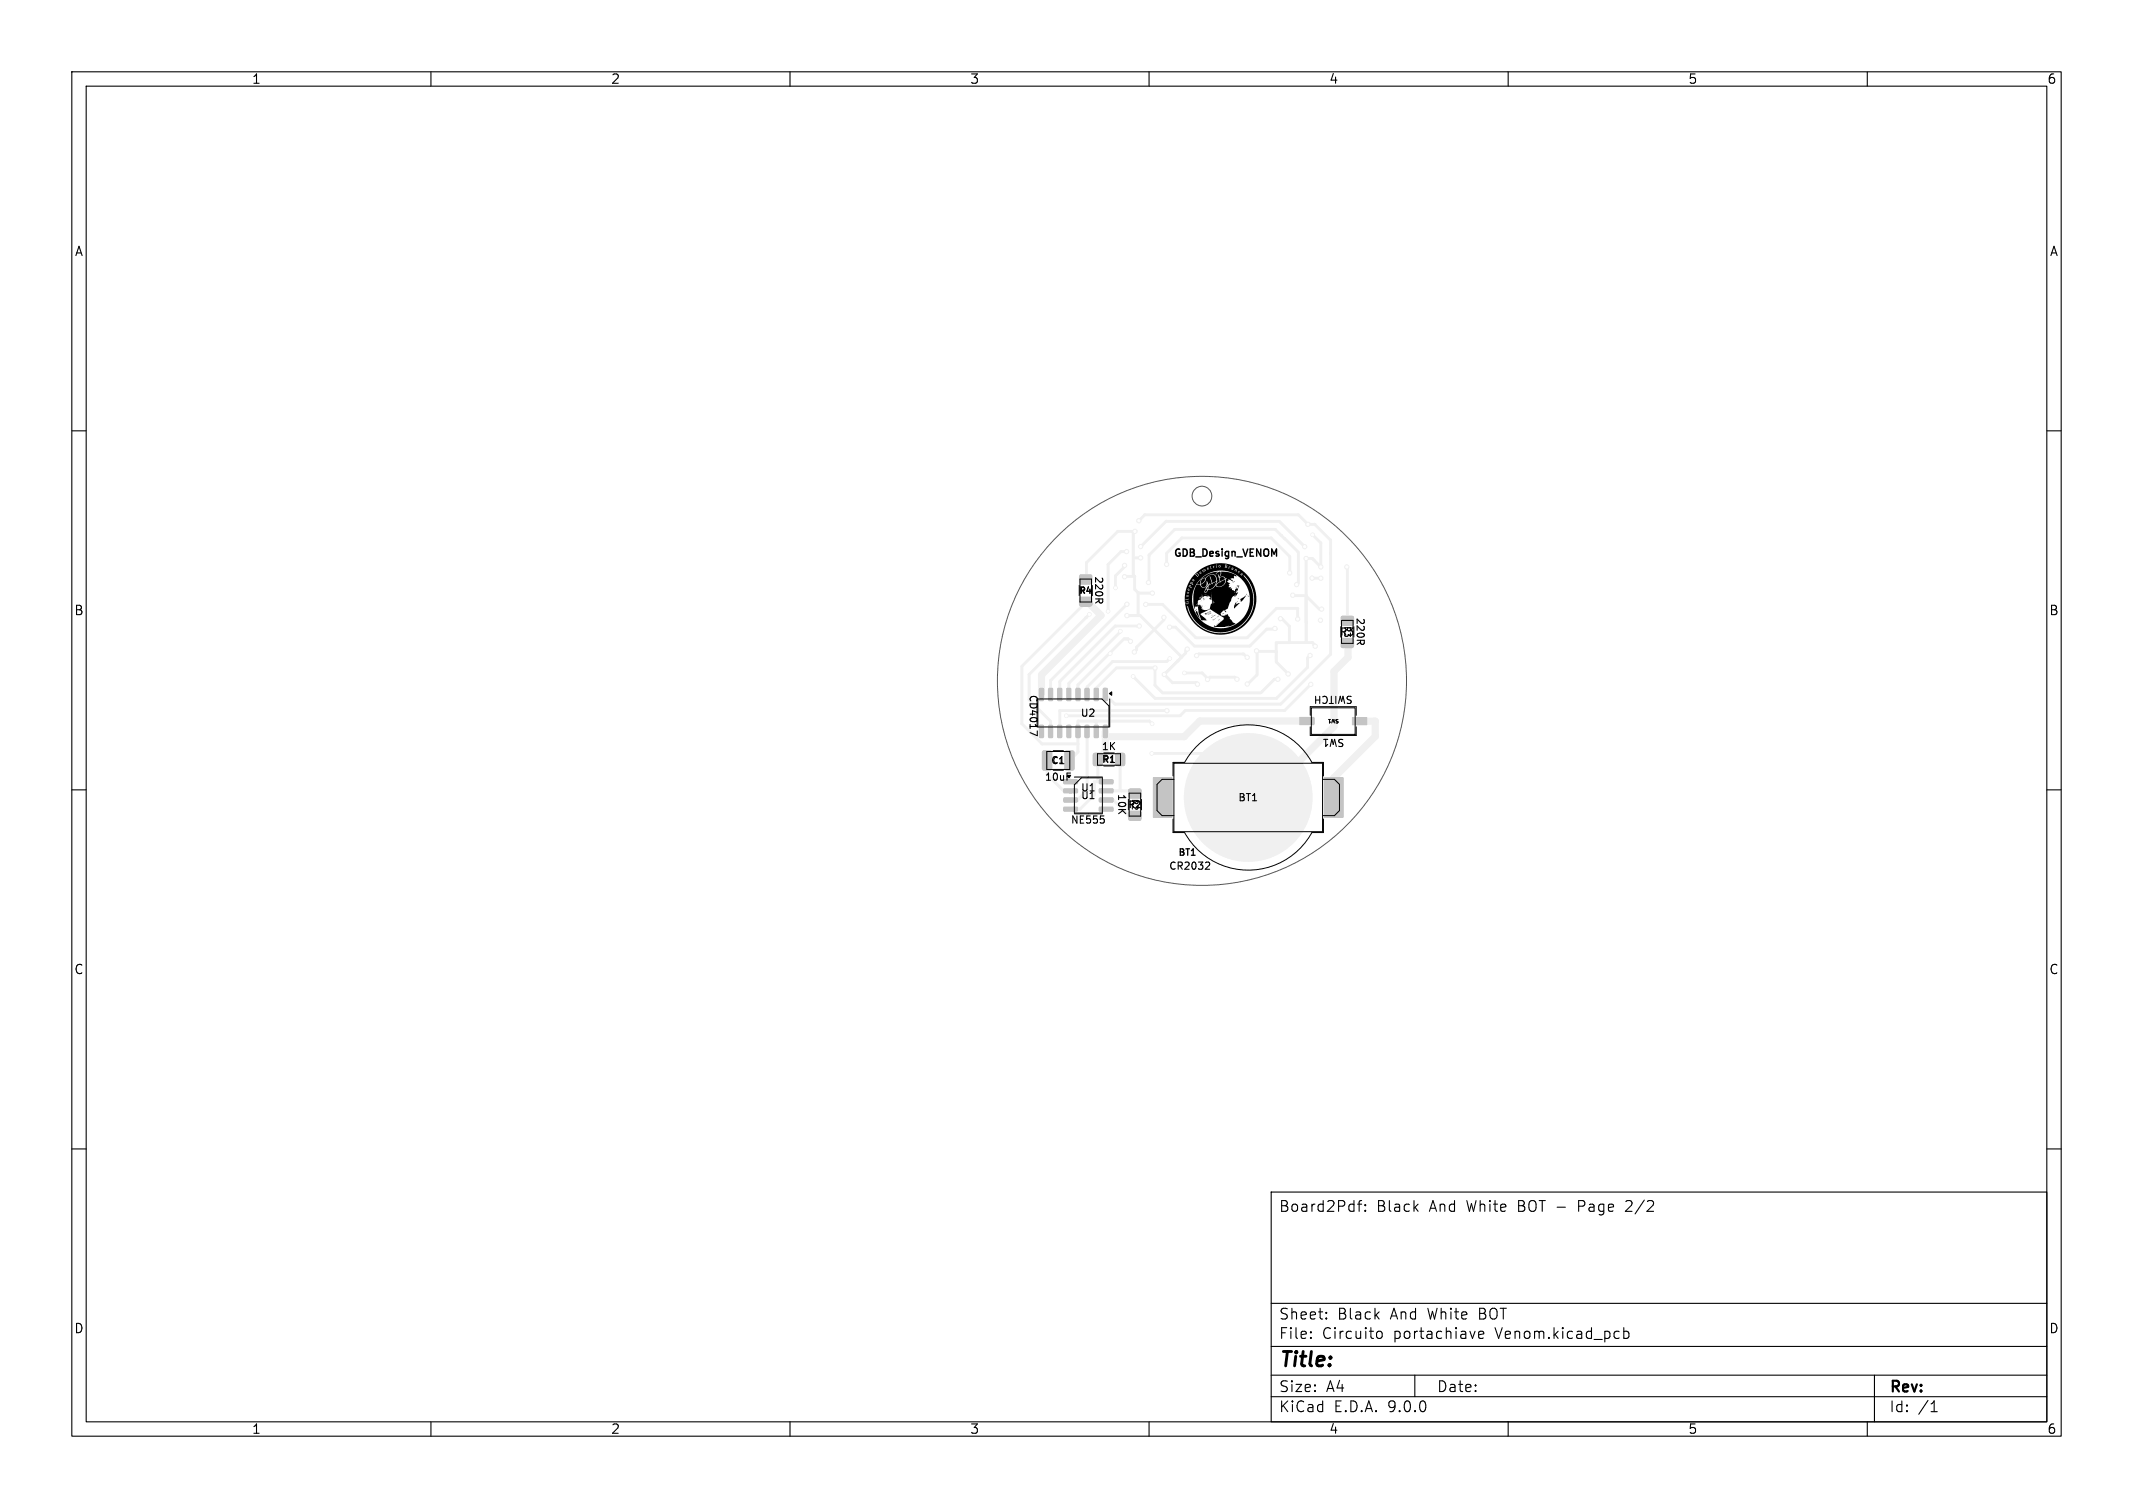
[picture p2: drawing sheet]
<svg xmlns="http://www.w3.org/2000/svg" width="297mm" height="210mm" viewBox="0 0 297 210" stroke-linecap="round" stroke-linejoin="round" font-family="sans-serif">
<g fill="#f0f0f0" stroke="#f0f0f0" stroke-width=".14">
<path d="M145.2 104.6h1l.2 .1 .1 2.3-.2 .2-.9 .1-.2-.2z"/>
<path d="M148.3 104.6h1l.3 .1v2.3l-.2 .2-.9 .1-.2-.2z"/>
<path d="M153.7 95.9l.4-.1 .1 .1v1.5l-.1 .2-.5-.1z"/>
<path d="M152.4 95.9l.4-.1 .1 .1v1.5l-.1 .2-.5-.1z"/>
<path d="M151.1 95.9l.4-.1 .2 .1v1.5l-.1 .2-.5-.1z"/>
<path d="M149.8 95.9l.4-.1 .2 .1v1.5l-.1 .2-.5-.1z"/>
<path d="M148.6 95.9l.4-.1 .1 .1v1.5l-.1 .2-.5-.1z"/>
<path d="M147.3 95.9l.4-.1 .1 .1 .1 1.5-.1 .2-.5-.1z"/>
<path d="M146 95.9l.4-.1 .2 .1v1.5l-.1 .2-.5-.1z"/>
<path d="M144.8 95.9l.4-.1 .1 .1v1.5l-.1 .2-.5-.1z"/>
<path d="M144.8 101h.4l.1 .1v1.5l-.1 .1-.5-.1z"/>
<path d="M146 101h.4l.2 .1v1.5l-.1 .1-.5-.1z"/>
<path d="M147.3 101h.4l.1 .1 .1 1.5-.1 .1-.5-.1z"/>
<path d="M148.6 101h.4l.1 .1v1.5l-.1 .1-.5-.1z"/>
<path d="M149.8 101h.4l.2 .1v1.5l-.1 .1-.5-.1z"/>
<path d="M151.1 101h.4l.2 .1v1.5l-.1 .1-.5-.1z"/>
<path d="M152.4 101h.4l.1 .1v1.5l-.1 .1-.5-.1z"/>
<path d="M153.7 101h.4l.1 .1v1.5l-.1 .1-.5-.1z"/>
<path d="M188.3 99.9h2v1h-2z"/>
<path d="M181 99.9h2v1h-2z"/>
<path d="M150.4 83.2l.2-.1 1.4 .1 .1 .2-.1 1h-.2h-1.4l-.1-.2z"/>
<path d="M150.4 80.1l.2-.1 1.4 .1 .1 .2-.1 1h-.2h-1.4l-.1-.2z"/>
<path d="M186.8 89l.2-.1 1.4 .1 .1 .2-.1 .9-.2 .1-1.4-.1-.1-.1z"/>
<path d="M186.8 85.9l.2-.1 1.4 .1 .1 .2-.1 .9-.2 .1-1.4-.1-.1-.1z"/>
<path d="M148.1 108.6h1.9v.5l-.1 .1h-1.7l-.1-.2z"/>
<path d="M148.1 109.9h1.9v.4l-.1 .1h-1.7l-.1-.1z"/>
<path d="M148.1 111.2l1.9-.1v.5l-.1 .1h-1.7l-.1-.1z"/>
<path d="M148.1 112.4h1.9v.5l-.1 .1h-1.7l-.1-.2z"/>
<path d="M153.1 112.4h1.8l.1 .5-.2 .1h-1.7l-.1-.2z"/>
<path d="M153.1 111.2l1.8-.1 .1 .5-.2 .1h-1.7l-.1-.1z"/>
<path d="M153.1 109.9h1.8l.1 .4-.2 .1h-1.7l-.1-.1z"/>
<path d="M153.1 108.6h1.8l.1 .5-.2 .1h-1.7l-.1-.2z"/>
<path d="M155.4 105l.2-.1 .9 .1 .1 .1-.1 1.5h-.1h-1l-.1-.2z"/>
<path d="M152.3 105l.2-.1 .9 .1 .1 .1-.1 1.5h-.1h-1l-.1-.2z"/>
<path d="M160.6 108.3h2.6v5.5h-2.6z"/>
<path d="M184.4 108.3h2.6v5.5h-2.6z"/>
<path d="M157.2 109.9h.2h1.4l.1 .2-.1 1-.1 .1-1.5-.1v-.2z"/>
<path d="M157.2 113h.2h1.4l.1 .2-.1 1-.1 .1-1.5-.1v-.2z"/>
<circle cx="173.8" cy="111.1" r="8.9"/>
<circle cx="160.4" cy="104.9" r=".25"/>
<circle cx="160.4" cy="100.8" r=".25"/>
<circle cx="149.1" cy="110.1" r=".3"/>
<circle cx="154" cy="111.4" r=".3"/>
<circle cx="180" cy="82.9" r=".3"/>
<circle cx="182.8" cy="74.5" r=".25"/>
<circle cx="179.4" cy="93.9" r=".3"/>
<circle cx="175" cy="90.6" r=".3"/>
<circle cx="184" cy="84.8" r=".3"/>
<circle cx="183.1" cy="90" r=".3"/>
<circle cx="173.7" cy="95.3" r=".3"/>
<circle cx="181.9" cy="77.8" r=".3"/>
<circle cx="187.5" cy="79" r=".3"/>
<circle cx="178.3" cy="86.2" r=".3"/>
<circle cx="183.9" cy="79" r=".3"/>
<circle cx="166.7" cy="95.3" r=".3"/>
<circle cx="158.8" cy="77.7" r=".3"/>
<circle cx="165.3" cy="90.4" r=".3"/>
<circle cx="158" cy="90.8" r=".3"/>
<circle cx="156.6" cy="80.3" r=".3"/>
<circle cx="156.9" cy="85.7" r=".3"/>
<circle cx="162.1" cy="93.9" r=".3"/>
<circle cx="160.5" cy="82.6" r=".3"/>
<circle cx="162.1" cy="86" r=".3"/>
<circle cx="158" cy="74" r=".3"/>
<circle cx="172.2" cy="94.6" r=".3"/>
<circle cx="162.9" cy="91.7" r=".25"/>
<circle cx="164.9" cy="93.7" r=".25"/>
<circle cx="168.1" cy="94.6" r=".3"/>
<circle cx="177.9" cy="94.6" r=".3"/>
<circle cx="160.8" cy="93" r=".3"/>
<circle cx="154.6" cy="91" r=".25"/>
<circle cx="182.4" cy="91.3" r=".3"/>
<circle cx="157.4" cy="89.3" r=".3"/>
<circle cx="157.8" cy="94.2" r=".25"/>
<circle cx="183.9" cy="86.4" r=".3"/>
<circle cx="159.5" cy="84.2" r=".3"/>
<circle cx="180.7" cy="86.2" r=".3"/>
<circle cx="156.9" cy="84.2" r=".3"/>
<circle cx="155.3" cy="81.9" r=".25"/>
<circle cx="179.6" cy="79.8" r=".3"/>
<circle cx="182.7" cy="80.5" r=".3"/>
<circle cx="162.4" cy="78.6" r=".3"/>
<circle cx="151.7" cy="85.5" r=".25"/>
<circle cx="156.6" cy="78.7" r=".3"/>
<circle cx="183.9" cy="80.5" r=".3"/>
<circle cx="182.1" cy="73" r=".3"/>
<circle cx="158.6" cy="72.5" r=".3"/>
<circle cx="154.3" cy="85.1" r=".25"/>
<circle cx="158.8" cy="76.1" r=".3"/>
<circle cx="156.9" cy="76.8" r=".3"/>
<circle cx="181.7" cy="76.1" r=".3"/>
<circle cx="156" cy="87.9" r=".25"/>
<circle cx="158.6" cy="87.2" r=".3"/>
<circle cx="180.5" cy="81.4" r=".3"/>
<circle cx="159.9" cy="81.1" r=".3"/>
<circle cx="148.5" cy="99.7" r=".25"/>
<circle cx="162.8" cy="87.3" r=".3"/>
<circle cx="182.5" cy="95.3" r=".3"/>
<circle cx="177.5" cy="87.5" r=".3"/>
<circle cx="145" cy="101.9" r=".25"/>
<circle cx="166.6" cy="91.3" r=".3"/>
<circle cx="162.5" cy="99" r=".3"/>
<circle cx="173.7" cy="91.5" r=".3"/>
</g>
<path d="M151.4 83.8l1.9 1.9-8.3 8.3v2.7M187.7 89.5v2l-2 2v7.7l-9.8 9.9h-2.1M153.9 104.8l-1 1M153.9 101.9v2.8M182 100.4h-14.9l-2.2 2.2h-11M189.3 100.4h2.2v2.1l-5.8 5.8v2.8" fill="none" stroke="#f0f0f0" stroke-width="1"/>
<g fill="none" stroke="#f0f0f0" stroke-width=".4">
<path d="M156.6 78.7v.2l-1.3 1.3v1.7M156.9 76.9l-.8-.1-1.8 1.8v6.5M157.8 77.7h1M158.6 72.5l.8-.8h21.4l1.3 1.3M158.8 76.1l3.6-3.5h15.7l3.6 3.5M162.4 78.6v-1.5l2.2-2.2h12.4l2.6 2.6v2.3M178.4 74.6h.1M179.6 79.8h.1M182.1 73h1l2.2 2.2v15.9l-7 7h-23l-1.4-1.4M182.8 74.5l1.1 1.1v3.4l-1.2-1.2h-.8v11.7M187.5 79l.1 7.5M145 96.7h.1"/>
<path d="M151.1 83.8h.3M151.2 86h.1M151.3 83.7l-9 9.1v8l2.8 2.8h5M151.7 85.6l-8.4 8.3v3.6l3 2.9v1.5M156 87.9l-7.2 7.3v1.5M156.7 84.2h.2l-10.6 10.6v1.9M156.9 85.7h1.9l5.7 5.8M157.4 89.3l-.3-.3h-.6l-6.4 6.4v1.3M158 80.3h-1.4M158 80.3v1.8l.5 .5h2M158 80.3l-.2-.2v-5.9l.2-.2h-2.4l-4.3 4.4v2.2M158.5 82.6v3.1"/>
<path d="M158.6 87.2h-3.3l-7.7 7.7v1.8M159.5 84.2h2.4l4.6 4.6h7.2l4-4.1h3v1.5M159.9 81v.1M160 81.1v-3.8l3.6-3.6h14l3.2 3.2v4.3l-.3 .2M162.1 86v.3l-3.8 3.8v.4l-.3 .3M162.5 99h-14.9v2.9M162.8 87.3h.9l2.6 2.7h7.7l2.4-2.4h1.3l-.2-.1M162.9 91.7l-.4 .4h-7.6l-3.5 3.6v1M164.5 91.5h.1M164.9 93.7h2.5l.7 .8v.1l.4-.3h3.5l.2 .3M165.3 90.4l-.2 .2v.3l-3 3 1.2 1.2h3.2l.2 .2-.1-.3M166.6 91.3l.3-.2h6.3l.5 .4"/>
<path d="M175 90.6v.1M175 90.7v3.3l-1.3 1.3M175 90.7h2.6l.1 .1M177.9 94.6h-.5l-1.8 1.9h-13.7l-1.1-1.1v-2.4h-5.3l-2.9 2.8v.9M178.3 86.2h.2l1 1v2.3M179.4 93.8v.1M179.5 89.5h3.2l.4 .5M179.5 89.5h-1.8v2.7l1.7 1.6M180 82.9h1.9M181.9 86.6v.1M181.9 83l1.8 1.8h.3M182.4 91.3l-.3 .3v1.3l-4.4 4.4h-16.9l-3-3.1"/>
<path d="M182.5 95.3l-3.6 3.6h-13.8l-.8 .8h-15.8M182.7 80.5h1.2M187.5 86.5h.1M145.8 105.9v1.9l2.3 2.3h1M151.3 110.1l-1.3 1.3h-.9M151.4 101.9v8.2M152.6 100.4v1.5M152.6 100.5h.1M152.9 105.8v3l.1 .1M154 110.1h4.1M154 111.4h1l2.2 2.2h.8M154 108.9h-1.6v1.8l-2 2h-1.3"/>
<path d="M156 105.8v4.1l.2 .2M160.4 104.9h7.3l6.1 6.2M160.4 100.8l-.4-.4h-9.9v4.3l-1.2 1.2v2.8l.2 .2"/>
</g>
<g fill="#fff" stroke="#fff" stroke-width=".14">
<circle cx="160.4" cy="104.9" r=".15"/>
<circle cx="160.4" cy="100.8" r=".15"/>
<circle cx="149.1" cy="110.1" r=".15"/>
<circle cx="154" cy="111.4" r=".15"/>
<circle cx="180" cy="82.9" r=".15"/>
<circle cx="182.8" cy="74.5" r=".15"/>
<circle cx="179.4" cy="93.9" r=".15"/>
<circle cx="175" cy="90.6" r=".15"/>
<circle cx="184" cy="84.8" r=".15"/>
<circle cx="183.1" cy="90" r=".15"/>
<circle cx="173.7" cy="95.3" r=".15"/>
<circle cx="181.9" cy="77.8" r=".15"/>
<circle cx="187.5" cy="78.9" r=".15"/>
<circle cx="178.3" cy="86.2" r=".15"/>
<circle cx="183.9" cy="78.9" r=".15"/>
<circle cx="166.7" cy="95.3" r=".15"/>
<circle cx="158.8" cy="77.7" r=".15"/>
<circle cx="165.3" cy="90.4" r=".15"/>
<circle cx="158" cy="90.8" r=".15"/>
<circle cx="156.6" cy="80.3" r=".15"/>
<circle cx="156.9" cy="85.7" r=".15"/>
<circle cx="162.1" cy="93.9" r=".15"/>
<circle cx="160.5" cy="82.6" r=".15"/>
<circle cx="162.1" cy="86" r=".15"/>
<circle cx="158" cy="74" r=".15"/>
<circle cx="172.2" cy="94.6" r=".15"/>
<circle cx="162.9" cy="91.7" r=".15"/>
<circle cx="164.9" cy="93.7" r=".15"/>
<circle cx="168.1" cy="94.6" r=".15"/>
<circle cx="177.9" cy="94.6" r=".15"/>
<circle cx="160.8" cy="93" r=".15"/>
<circle cx="154.6" cy="91" r=".15"/>
<circle cx="182.4" cy="91.3" r=".15"/>
<circle cx="157.4" cy="89.3" r=".15"/>
<circle cx="157.8" cy="94.2" r=".15"/>
<circle cx="183.9" cy="86.4" r=".15"/>
<circle cx="159.5" cy="84.2" r=".15"/>
<circle cx="180.7" cy="86.2" r=".15"/>
<circle cx="156.9" cy="84.2" r=".15"/>
<circle cx="155.3" cy="81.9" r=".15"/>
<circle cx="179.6" cy="79.8" r=".15"/>
<circle cx="182.7" cy="80.5" r=".15"/>
<circle cx="162.4" cy="78.6" r=".15"/>
<circle cx="151.7" cy="85.5" r=".15"/>
<circle cx="156.6" cy="78.7" r=".15"/>
<circle cx="183.9" cy="80.5" r=".15"/>
<circle cx="182.1" cy="73" r=".15"/>
<circle cx="158.6" cy="72.5" r=".15"/>
<circle cx="154.3" cy="85.1" r=".15"/>
<circle cx="158.8" cy="76.1" r=".15"/>
<circle cx="156.9" cy="76.8" r=".15"/>
<circle cx="181.7" cy="76.1" r=".15"/>
<circle cx="156" cy="87.9" r=".15"/>
<circle cx="158.6" cy="87.2" r=".15"/>
<circle cx="180.5" cy="81.4" r=".15"/>
<circle cx="159.9" cy="81.1" r=".15"/>
<circle cx="148.5" cy="99.7" r=".15"/>
<circle cx="162.8" cy="87.3" r=".15"/>
<circle cx="182.5" cy="95.3" r=".15"/>
<circle cx="177.5" cy="87.5" r=".15"/>
<circle cx="145" cy="101.9" r=".15"/>
<circle cx="166.6" cy="91.3" r=".15"/>
<circle cx="162.5" cy="99" r=".15"/>
<circle cx="173.7" cy="91.5" r=".15"/>
</g>
<g fill="#c4c4c4" stroke="#c4c4c4" stroke-width=".14">
<path d="M145.2 104.6h1l.2 .1 .1 2.3-.2 .2-.9 .1-.2-.2z"/>
<path d="M148.3 104.6h1l.3 .1v2.3l-.2 .2-.9 .1-.2-.2z"/>
<path d="M153.7 95.9l.4-.1 .1 .1v1.5l-.1 .2-.5-.1z"/>
<path d="M152.4 95.9l.4-.1 .1 .1v1.5l-.1 .2-.5-.1z"/>
<path d="M151.1 95.9l.4-.1 .2 .1v1.5l-.1 .2-.5-.1z"/>
<path d="M149.8 95.9l.4-.1 .2 .1v1.5l-.1 .2-.5-.1z"/>
<path d="M148.6 95.9l.4-.1 .1 .1v1.5l-.1 .2-.5-.1z"/>
<path d="M147.3 95.9l.4-.1 .1 .1 .1 1.5-.1 .2-.5-.1z"/>
<path d="M146 95.9l.4-.1 .2 .1v1.5l-.1 .2-.5-.1z"/>
<path d="M144.8 95.9l.4-.1 .1 .1v1.5l-.1 .2-.5-.1z"/>
<path d="M144.8 101h.4l.1 .1v1.5l-.1 .1-.5-.1z"/>
<path d="M146 101h.4l.2 .1v1.5l-.1 .1-.5-.1z"/>
<path d="M147.3 101h.4l.1 .1 .1 1.5-.1 .1-.5-.1z"/>
<path d="M148.6 101h.4l.1 .1v1.5l-.1 .1-.5-.1z"/>
<path d="M149.8 101h.4l.2 .1v1.5l-.1 .1-.5-.1z"/>
<path d="M151.1 101h.4l.2 .1v1.5l-.1 .1-.5-.1z"/>
<path d="M152.4 101h.4l.1 .1v1.5l-.1 .1-.5-.1z"/>
<path d="M153.7 101h.4l.1 .1v1.5l-.1 .1-.5-.1z"/>
<path d="M188.3 99.9h2v1h-2z"/>
<path d="M181 99.9h2v1h-2z"/>
<path d="M150.4 83.2l.2-.1 1.4 .1 .1 .2-.1 1h-.2h-1.4l-.1-.2z"/>
<path d="M150.4 80.1l.2-.1 1.4 .1 .1 .2-.1 1h-.2h-1.4l-.1-.2z"/>
<path d="M186.8 89l.2-.1 1.4 .1 .1 .2-.1 .9-.2 .1-1.4-.1-.1-.1z"/>
<path d="M186.8 85.9l.2-.1 1.4 .1 .1 .2-.1 .9-.2 .1-1.4-.1-.1-.1z"/>
<path d="M148.1 108.6h1.9v.5l-.1 .1h-1.7l-.1-.2z"/>
<path d="M148.1 109.9h1.9v.4l-.1 .1h-1.7l-.1-.1z"/>
<path d="M148.1 111.2l1.9-.1v.5l-.1 .1h-1.7l-.1-.1z"/>
<path d="M148.1 112.4h1.9v.5l-.1 .1h-1.7l-.1-.2z"/>
<path d="M153.1 112.4h1.8l.1 .5-.2 .1h-1.7l-.1-.2z"/>
<path d="M153.1 111.2l1.8-.1 .1 .5-.2 .1h-1.7l-.1-.1z"/>
<path d="M153.1 109.9h1.8l.1 .4-.2 .1h-1.7l-.1-.1z"/>
<path d="M153.1 108.6h1.8l.1 .5-.2 .1h-1.7l-.1-.2z"/>
<path d="M155.4 105l.2-.1 .9 .1 .1 .1-.1 1.5h-.1h-1l-.1-.2z"/>
<path d="M152.3 105l.2-.1 .9 .1 .1 .1-.1 1.5h-.1h-1l-.1-.2z"/>
<path d="M160.6 108.3h2.6v5.5h-2.6z"/>
<path d="M184.4 108.3h2.6v5.5h-2.6z"/>
<path d="M157.2 109.9h.2h1.4l.1 .2-.1 1-.1 .1-1.5-.1v-.2z"/>
<path d="M157.2 113h.2h1.4l.1 .2-.1 1-.1 .1-1.5-.1v-.2z"/>
</g>
<g fill="none" stroke="#000" stroke-width=".14">
<path d="M144.5 97.3h8.9l1 1v2.9h-9.9zM150.3 81.5v1.5M150.4 80.6h1.6v3.2h-1.6zM154.5 97.3v3.9M182.4 99.6v-1.2h6.4v1.2M182.6 98.6h6.1v3.7h-6.1zM186.8 86.4h1.6v3.2h-1.6zM145.8 104.7h3.2v2.5h-3.2zM146.6 104.5h1.5M146.6 107.3h1.5M149.6 108.2h3.9M149.6 113.3h3.9"/>
<path d="M149.6 109.3l1-1h2.9v4.9h-3.9zM152.8 105h3.2v1.6h-3.2zM157.2 110.5h1.6v3.2h-1.6zM158.9 111.3v1.5M163.3 108.1v-1.9h1.6a10.1 10.1 0 0 1 17.8 0h1.6v1.9M163.3 114.1v1.8h1.6a10.1 10.1 0 0 0 17.8 0h1.6v-1.8M163.5 108.5h-1.7l-.7 .7v3.7l.7 .7h1.7M163.5 106.3h20.7v9.5h-20.7zM182.4 101.2v1.2h6.4v-1.2M184.2 108.5h1.6l.7 .7v3.7l-.7 .7h-1.6"/>
</g>
<path d="M154.5 96.6l.3-.2v.4zM148.6 108h.5l-.3 .3z" fill="#000" stroke="#000" stroke-width=".14"/>
<g fill="#000">
<path d="M166.5 80a.18 .18 0 0 1 .3 0 .18 .18 0 0 1-.1 .2zM166.4 79.9a5 5 0 0 1 5.3-1.2h-.8l-.3-.1h-1.3l1.3 .1v.1h-.6a.16 .16 0 0 0-.3-.1 .15 .15 0 0 0 0 .3 .16 .16 0 0 0 .3-.1l.6-.1-.1 .2h-1l-.1-.3-.1 .1-.4 .1v.2h.2l-.1-.2 .1-.1h.2v.2l1.5 .1 .1-.1v-.3h.8l.5 .3-1.1-.1v.2l-2.4 .1-.1-.3-.1-.1v.1l.1 .3 .1-.1 2.5 .1v-.3l1 .1 .7 .4h-.7l-.2-.2v.1h-.3v-.2l-.1-.1-.1 .1h.2l-.2 .1-3.4 .1 .2-.1a.14 .14 0 0 0-.2-.2 .14 .14 0 0 0-.1 .2 .14 .14 0 0 0 .1 .1l.2-.1h3.2l.2 .2 .3-.1-.1 .1h-4l-.2-.2-.3 .3 .1 .2 .1-.1-.1-.2 .2 .2 .1-.1-.2-.1 .1-.1 .1 .2 .1-.1h4l.1 .1 .1-.2 .1 .1-.1 .2h.1v-.2h.7l.3 .2h-.5a.15 .15 0 0 0-.2-.1 .15 .15 0 0 0-.1 .2 .15 .15 0 0 0 .2 .1 .12 .12 0 0 1-.2-.1 .12 .12 0 0 1 .2-.1v.1l.6-.1 .3 .3h-.5l-.1-.1 .1 .1h-.1a.12 .12 0 0 0-.2 .1 .14 .14 0 0 0 .2 .2l.1-.3h.5a5 5 0 0 1 1.4 3.5h-.3v-.2a4.7 4.7 0 0 0-1.4-3.1 5.1 5.1 0 0 1 1.3 3.5h-.5v-.3a4 4 0 0 0-5.6-3.5h-1.3a.12 .12 0 0 0 .2-.1 .12 .12 0 0 0-.2-.1 .12 .12 0 0 0-.1 .1l.2 .2 .1-.1h1.1l-.6 .3-.9-.1a.25 .25 0 0 0-.3-.1 .25 .25 0 0 0-.2 .2l.3 .3 .2-.3h.9l-.8 .7h-.7v.1l-.1-.1a.11 .11 0 0 0 .1-.1 .11 .11 0 0 0-.2-.1 .11 .11 0 0 0-.1 .1l.1 .2h.1l.1-.1h.7l-.4 .5h-.6a.16 .16 0 0 0-.1-.2 .16 .16 0 0 0-.2 .2l.4 .2 .1-.2h.4l-.2 .5h-.5l-.1-.1a.16 .16 0 0 0-.2-.2 .16 .16 0 0 0-.1 .3l.4 .1 .1-.1h.4l-.2 .3h-.5l-.1-.1-.1 .2 .1-.2a.15 .15 0 0 0-.2 .1 .15 .15 0 0 0 .1 .2 .15 .15 0 0 0 .2-.2h.5l-.1 .4h-.5h-.1l-.2 .1v-.2v.2h.1l.1-.1v.2l.1-.2h.5l-.1 .4h-.8v.1h.3l-.3 .1h.1a.18 .18 0 0 0 .2 0 .18 .18 0 0 0 0-.2h.5v.6h-.5v-.1l-.5 .1h1v.4h-.5v-.2l-.2 .1v.1l.1-.1a.15 .15 0 0 1 0 .2 .15 .15 0 0 1-.2 0 .15 .15 0 0 1-.1-.2h.1a.21 .21 0 0 0-.1 .3 .21 .21 0 0 0 .3 .1 .21 .21 0 0 0 .1-.3h.5v.1a4 4 0 0 0 4.2 3.5 4 4 0 0 0 3.8-3.9h.5v.2a4.6 4.6 0 0 1-4.3 4.3 4.6 4.6 0 0 1-4.8-3.7h-.1a4.7 4.7 0 0 0 5.1 3.8 4.7 4.7 0 0 0 4.2-4.8l.3 .1a5 5 0 0 1-6.8 4.5 5 5 0 0 1-1.7-8.1zM171.5 79.2h.2l-.1 .1zM165.8 81.1h.1l.1 .2h-.1zM166.1 80.7h.1l-.1 .1zM166.6 84.8l-.2 .3zM166.6 85l.5 1.1-.4-.4a.37 .37 0 0 1-.1-.7zM167.1 83.8l.2-.1zM167.3 84.4h.1v.1zM167.2 83.2h.2v.1zM167.3 84.7l.1 .1zM167.3 83.6h.1z"/>
<path d="M167.5 83.2l.1 .3zM167.6 83.4l.1 .2zM167.7 83.3v.1zM167.4 80.7l.3-.2a.64 .64 0 0 1-.5 .8v-.4zM167.7 86.5v.1zM167.8 85.4h.2l-.2 .1h.2l-.2 .1-.1-.1zM167.9 82l.1 .1a.24 .24 0 0 1 .1 .2 .24 .24 0 0 1-.2 .2l-.1-.1zM168 85.4h.1zM168 83.1l.1 .1zM167.3 80.6a3.4 3.4 0 0 1 2.3-1l-.3 .3v.1h.1a.36 .36 0 0 1 .2-.3 .36 .36 0 0 1 .4 0l-.2 .6-.2-.3 .2 1-.2 .2a.32 .32 0 0 0-.3 .4 .32 .32 0 0 0 .5 .2 1.11 1.11 0 0 0 1-1.2l.1-.1-.2 .1a.63 .63 0 0 0-.9-.2l.2-.8a3.4 3.4 0 0 1 2.1 .5v.2a.19 .19 0 0 0-.3-.1 .19 .19 0 0 0 0 .3l-.5 .1 .4 .2-.1 .1-.6-.2 .1 .1-.3 .2 .5 .2-.2 .2 .1 .1-.1 .3 .4-.1-.2 .2h.3a.2 .2 0 0 0 0 .3 .2 .2 0 0 0 .2 0l.2 .1 .1-.5 .1 .2 .2-.1a.15 .15 0 0 0 0-.2 .15 .15 0 0 0-.2-.1h.4l-.3 .7-.1-.1-.1 .2 .2-.1-.3 .2h.1h-3.4v.1l3.4-.1v.1h.1v-.1h.2l-.2 .2v.2h-.1v-.1v.2l-.2 .1 .2-.2a.8 .8 0 0 0-.7 .8l-.1 .1h-2.3h2.3v.1h-2.1h-.2l-.1-.3v.2h-.1l.1 .1h-.1l-.1-1.2v.5h-.1l.1 .1-.2-.1h.1a.94 .94 0 0 0-1-.4l.5 .1h.1l-.4 .1 .4-.1v.1h-.2h.3h-.4l.5 .1-.7-.1-.2 .2-.1-.5h-.2h.1l-.1 .1h.1h.1v.4l-.1-.3a.15 .15 0 0 1 .1 .2 .15 .15 0 0 1-.2 0l-.2 .1v.2l.1-.2h.1l-.1 .1 .1-.1 .1 .1h-.1v.2l-.4 .1v.4l-.3 .3 .3-.2v.2h-.3h.3l.3-.1-.3 .1 .3-.1-.2 .2 .3-.2-.2 .2 .1-.1 .1 .1h-.7h.4l-.1 .1 .4-.1 .1 .1h-.4h.4l.2 .2h-.2v.1l.4 .2 .6-.1a.7 .7 0 0 0 .3-.7l.1-.2 .1 .2v-.3h.1v.2l.1-.2h2.3l-.1 .1h-2.2h2.2l-.1 .2a.89 .89 0 0 1-.7 .8l-.3 .1h.2l-.1 .1h-.2h.2l-.2 .3a.42 .42 0 0 0 .7 .2l-.1-.1h.1l.3-.1v.2l.3 .3-.2 .1 .2-.1-.2 .1 .9 .8-.4 .2h-.6h.6l-.2 .1-.4-.1v.1h.4h-.6l-.2 .1h-1.6l.1-.2 .2 .1 .1-.1 1-.8v-.2l-1.9-1.3-1.3 .6v.2l.6 .5h-.1l.2 .1h-.1h.2h-.2h.1v.1h.2l-.8 .1-.4-1.1-.1-.9-.4 .1-.1 .3-.1-1.5a3.1 3.1 0 0 1 .5-1.9 .34 .34 0 0 1 .5 .2 .5 .5 0 0 0 .5 .2 .5 .5 0 0 0 .4-.5l.1 .3-.3 .3a.53 .53 0 0 0-.1 .7l.3-.2a.81 .81 0 0 1 .7-.4 1.57 1.57 0 0 0 .7-1l.1-.1h-.2v-.1a.75 .75 0 0 0-.5-.8 .75 .75 0 0 0-.8 .3l-.2 .2a.74 .74 0 0 1 .8-.5 .74 .74 0 0 1 .6 .7 .49 .49 0 0 1-.5 .4l-.3-.8 .2 .8a.37 .37 0 0 1-.4 .4l.2-.3-.3 .2-.2-.5a.73 .73 0 0 1-.4 .9l-.4-.3a.96 .96 0 0 0 .6-1 .77 .77 0 0 0-.7 .9h-.5zM168 85.3l.2 .1zM168.1 85.3l.1 .1z"/>
<path d="M168.2 81.7a.19 .19 0 0 1 0 .2 .19 .19 0 0 1-.2 .1v-.1zM168.1 85.5h.2zM168.2 85.6l.1-.1zM168.2 85.2l.1 .1zM168.3 85.2h.1zM168.4 85.2h.1zM168.2 85.6l.2-.1zM168.3 85.5h.1zM168.1 85.5l.4-.3zM168.4 85.1l.1 .1zM168.5 85.1h.1zM168.4 83.3h.1l.1 .3v-.2h-.2z"/>
<path d="M168.4 85.4l.2-.1zM168.4 85.4h.2zM168.4 85.5l.2-.1zM168.5 85.2h.1zM168.8 85.7l.1-.1zM168.6 86l.3-.1zM168.8 86.3l.2-.1zM168.9 86.4l.1-.1zM168.9 85.8l.4-.2zM169 86.3l.3-.2zM168.2 81.6l.5-.3 .1 .1v-.2l.5-.2a1.12 1.12 0 0 1-1.1 1.1zM169.5 85.9h.1z"/>
<path d="M169.5 85.8l.2-.1zM169.6 85.8h.1zM169.7 86.3l.1-.1zM169.3 87l.7-.5zM170.1 86.4v-.1zM169.8 80.5v-.1a.42 .42 0 0 1 .7 .3l-.3 .1a.18 .18 0 0 1-.3 .1 .18 .18 0 0 1 0-.2zM170.2 85.5l.3-.1zM170.5 85.1a.16 .16 0 0 1 .2 0 .16 .16 0 0 1 0 .2zM169.5 81.3l1-.6a.66 .66 0 0 1-.5 1 .33 .33 0 0 1-.4 0 .33 .33 0 0 1-.2-.3zM171.6 81l.2 .1zM171.6 80.9l.1 .2zM171.8 80.9l.1 .2z"/>
<path d="M172 83.9l.1 .1 .3-.3-.3 .4 .5-.1a.35 .35 0 0 1-.5 .2h-.1l.3 .1h-.4l.3 .1h-.2h.2l-.4 .4zM172.1 81.7l.1 .1h-.1zM172.4 83.3l.1 .1zM172.7 83.4l.8-.5-.7 .9zM173.6 82.7v.1zM173.8 82.9l.1 .2z"/>
<circle cx="167.1" cy="79.7" r=".07"/>
<circle cx="168.2" cy="79.1" r=".07"/>
<circle cx="169.8" cy="78.9" r=".1"/>
<circle cx="170.7" cy="79" r=".11"/>
<circle cx="170.7" cy="78.7" r=".09"/>
<circle cx="165.5" cy="82.1" r=".06"/>
<circle cx="165.7" cy="81.6" r=".11"/>
<circle cx="172.9" cy="80" r=".07"/>
</g>
<g fill="none" stroke="#000" stroke-width=".15">
<path d="M10 10h277v190h-277zM12 12h273v186h-273zM60 10v2M110 10v2M160 10v2M210 10v2M260 10v2M10 60h2M285 60h2M153 83.6l-.5 .4M153.1 83.9h.4M189.4 89.4l-.4 .3"/>
<path d="M189.5 89.7h.4M10 110h2M144.4 101.8v.7l-1-.5M148.6 107.7h.4M153.2 113.6h.5M153.7 114.1l.1 .1-.1 .4M285 110h2M168 120.1h.3l.1 .2-.6 .8h.6M10 160h2M177 166h108v32h-108zM189 167.7h.6M189.6 167.2l-.3 .1-.1 .1v1.3"/>
<path d="M190.1 168.6h.1l-.1 .1M190.1 168.6h-.1l.1 .1M190.1 167.8v.1M190.1 168.6v.1M190.1 167.8h.1l-.1 .1M190.1 167.8h-.1l.1 .1M227.2 167.8l-.9 .9h.9M285 160h2M60 198v2M110 198v2M160 198v2M177 194.5h108"/>
<path d="M177 191.5h108M177 187.5h108M177 181.5h108M182.5 186.3h.1l-.1 .1M182.5 186.3v.1M182.5 185.5v.1M182.5 185.5h.1l-.1 .1M184.7 183.6v.1M184.7 183.6h-.1l.1 .1M184.7 182.8v.1M184.7 182.8h-.1l.1 .1M191.8 185.5a.41 .41 0 0 1 .7 .2v.4a.41 .41 0 0 1-.7 .2"/>
<path d="M197 191.5v3M205.9 185.9l.7-.1-.1-.3-.4-.1-.2 .2 .1 .7 .1 .1 .4-.1M210 198v2M226.1 185.5l.4-.1 .3 .3v.4l-.1 .2-.2 .1-.4-.1M226.1 184.9v1.5M260 198v2M261 191.5v6.5M268.9 196.6h.8M269 195.5l.3-.4v1.5"/>
</g>
<g fill="none" stroke="#575757" stroke-width=".14">
<circle cx="167.4" cy="69.1" r="1.37"/>
<circle cx="167.4" cy="94.8" r="28.5"/>
</g>
<text font-size="2.8" x="178" y="190.9">Title:</text>
<g font-size="2.1">
<text x="178" y="169">Board2Pdf:</text>
<text x="191.7" y="169">Black</text>
<text x="199.1" y="169">And</text>
<text x="204.4" y="169">White</text>
<text x="211.6" y="169">BOT -</text>
<text x="220.3" y="169">Page</text>
<text x="227.1" y="169">2/2</text>
<text x="178" y="184">Sheet:</text>
<text x="186.2" y="184">Black</text>
<text x="193.7" y="184">And</text>
<text x="199" y="184">White</text>
<text x="206.2" y="184">BOT</text>
<text x="178" y="186.7">File:</text>
<text x="184.1" y="186.7">Circuito</text>
<text x="194.1" y="186.7">portachiave</text>
<text x="208.4" y="186.7">Venom.kicad_pcb</text>
<text x="178" y="196.9">KiCad</text>
<text x="178" y="194.1">Size:</text>
<text x="184.7" y="194.1">A4</text>
<text x="185.7" y="196.9">E.D.A.</text>
<text x="193.3" y="196.9">9.0.0</text>
<text x="200" y="194.1">Date:</text>
<text x="263" y="194.3">Rev:</text>
<text x="263" y="196.9">Id:</text>
<text x="267.1" y="196.9">/1</text>
</g>
<g font-size="1.8">
<text x="35" y="11.9">1</text>
<text x="85" y="11.9">2</text>
<text x="135" y="11.9">3</text>
<text x="185" y="11.9">4</text>
<text x="235" y="11.9">5</text>
<text x="285" y="11.9">6</text>
<text x="10.3" y="35.9">A</text>
<text x="285.4" y="35.9">A</text>
<text x="10.3" y="85.9">B</text>
<text x="285.3" y="85.9">B</text>
<text x="10.3" y="135.9">C</text>
<text x="285.3" y="135.9">C</text>
<text x="10.3" y="185.9">D</text>
<text x="285.3" y="185.9">D</text>
<text x="35" y="199.9">1</text>
<text x="85" y="199.9">2</text>
<text x="135" y="199.9">3</text>
<text x="185" y="199.9">4</text>
<text x="235" y="199.9">5</text>
<text x="285" y="199.9">6</text>
</g>
<g font-size="1.4">
<text x="163.4" y="77.6">GDB_Design_VENOM</text>
<text x="152.3" y="80.2" transform="rotate(90 152.3 80.2)">220R</text>
<text x="186.5" y="88.7">R3</text>
<text x="188.7" y="85.9" transform="rotate(90 188.7 85.9)">220R</text>
<text x="143.2" y="96.7" transform="rotate(90 143.2 96.7)">CD4017</text>
<text x="150.4" y="100">U2</text>
<text x="188.5" y="96.7" transform="rotate(-180 188.5 96.7)">SWITCH</text>
<text x="146.3" y="106.6">C1</text>
<text x="153.3" y="106.5">R1</text>
<text x="153.3" y="104.7">1K</text>
<text x="187.3" y="102.7" transform="rotate(-180 187.3 102.7)">SW1</text>
<text x="145.4" y="108.9">10uF</text>
<text x="150.4" y="110.4">U1</text>
<text x="150.4" y="111.5">U1</text>
<text x="155.5" y="110.5" transform="rotate(90 155.5 110.5)">10K</text>
<text x="172.3" y="111.8">BT1</text>
<text x="149" y="114.9">NE555</text>
<text x="162.7" y="121.3">CR2032</text>
</g>
<g font-size="1.3">
<text x="150.1" y="83">R4</text>
<text x="157" y="112.8">R2</text>
<text x="164" y="119.4">BT1</text>
</g>
<g font-size="1.1">
<text x="187" y="87.1" transform="rotate(90 187 87.1)">R3</text>
<text x="157.4" y="111.2" transform="rotate(90 157.4 111.2)">R2</text>
</g>
<text font-size=".7" x="186.5" y="100" transform="rotate(-180 186.5 100)">SW1</text>
</svg>
